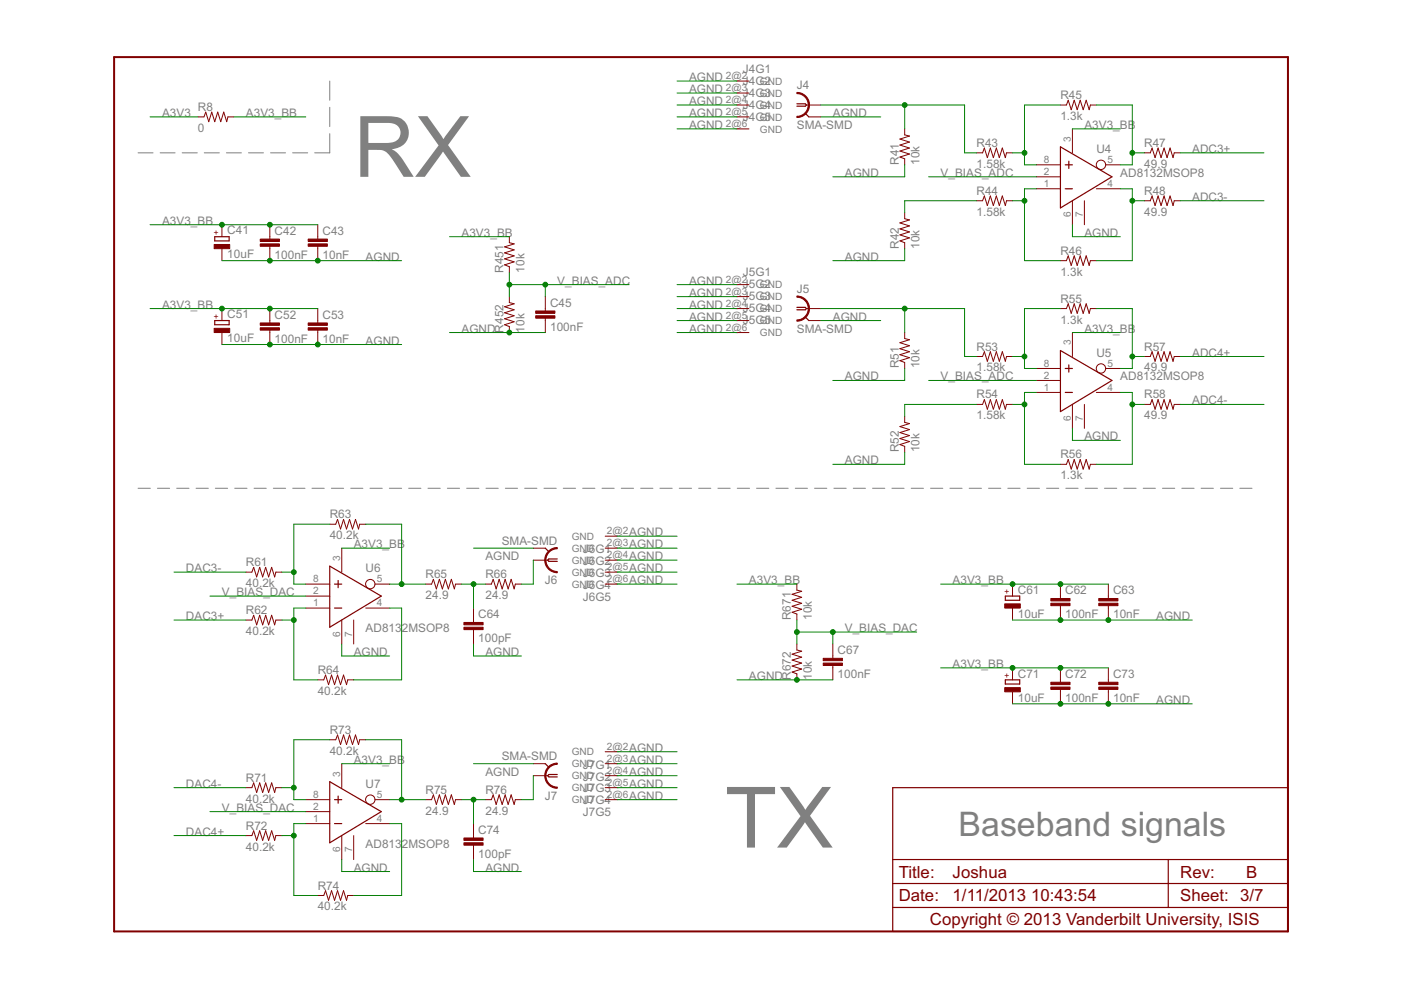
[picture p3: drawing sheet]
<svg xmlns="http://www.w3.org/2000/svg" width="297mm" height="210mm" viewBox="0 0 297 210" stroke-linecap="round" stroke-linejoin="round" font-family="sans-serif">
<g fill="none" stroke="#808080" stroke-width=".21">
<path d="M69.9 17.2v4.1M29.3 32.4h3.1M34 32.4h3.1M38.6 32.4h3.2M43.3 32.4h3.2M48 32.4h3.2M52.7 32.4h3.2M57.4 32.4h3.1M62 32.4h3.2M69.9 28.3v4.1h-3.2M69.9 22.8v4M29.3 103.5h2.6"/>
<path d="M33.4 103.5h2.6M37.5 103.5h2.6M41.6 103.5h2.6M45.7 103.5h2.6M49.8 103.5h2.6M53.9 103.5h2.6M58 103.5h2.6M62.1 103.5h2.6M66.1 103.5h2.6M70.3 103.5h2.6M74.4 103.5h2.5M78.4 103.5h2.6"/>
<path d="M82.5 103.5h2.7M86.6 103.5h2.6M90.7 103.5h2.6M94.8 103.5h2.6M98.9 103.5h2.6M103 103.5h2.6M107.1 103.5h2.6M111.2 103.5h2.6M115.3 103.5h2.6M119.4 103.5h2.6M123.5 103.5h2.6M127.6 103.5h2.6"/>
<path d="M131.7 103.5h2.6M135.8 103.5h2.6M139.9 103.5h2.6M144 103.5h2.6M148.1 103.5h2.6M152.2 103.5h2.6M156.3 103.5h2.6M160.4 103.5h2.6M164.5 103.5h2.6M168.6 103.5h2.6M172.7 103.5h2.6M176.8 103.5h2.6"/>
<path d="M180.9 103.5h2.6M185 103.5h2.6M189.1 103.5h2.6M193.2 103.5h2.6M197.3 103.5h2.6M201.4 103.5h2.6M205.5 103.5h2.6M209.6 103.5h2.6M213.7 103.5h2.6M217.8 103.5h2.6M221.9 103.5h2.6M226 103.5h2.6"/>
<path d="M230.1 103.5h2.6M234.2 103.5h2.6M238.3 103.5h2.6M242.4 103.5h2.6M246.5 103.5h2.6M250.6 103.5h2.6M254.7 103.5h2.6M258.8 103.5h2.6M262.9 103.5h2.6"/>
</g>
<path d="M24.2 12.1h248.9v185.4h-248.9z" fill="none" stroke="#800000" stroke-width=".42"/>
<g fill="none" stroke="#800000" stroke-width=".25">
<path d="M169 22h1.7l.3 .3-.3 .2h-1.7M170.7 24l.8 .8M224.8 31.1l11 6.4-11 6.6zM225.8 34.9h1.6M226.6 34.2v1.5M45.5 50.2h3.1v.9h-3.1zM225.8 40h1.6M45.5 68h3.1v.9h-3.1zM169 65.2h1.7l.3 .2-.3 .3h-1.7M170.7 67.2l.8 .8M224.8 74.3l11 6.4-11 6.6zM225.8 78.1h1.6"/>
<path d="M226.6 77.4v1.5M225.8 83.2h1.6M115.6 116.2l.8 .8M118.2 118.5h-1.8l-.3 .3 .3 .2h1.8M69.9 120l10.9 6.4-10.9 6.6zM70.9 123.8h1.6M70.9 128.9h1.6M71.7 123.1v1.5M213.1 126.4h3.1v.9h-3.1zM213.1 144.1h3.1v.9h-3.1zM69.9 165.7l10.9 6.4-10.9 6.6zM70.9 169.5h1.6"/>
<path d="M70.9 174.6h1.6M71.7 168.8v1.5M115.6 161.9l.8 .8M118.2 164.2h-1.8l-.3 .3 .3 .2h1.8M189.3 167h83.8v30.5h-83.8zM189.3 192.4h83.8M189.3 187.3h83.8M189.3 182.2h83.8M247.7 182.2v10.2"/>
</g>
<g fill="none" stroke="#800000" stroke-width=".21">
<path d="M156.3 17.2h2.5M156.3 19.7h2.5M42 24.8h1.2l.4-1 .7 2 .6-2 .6 2 .7-2 .6 2 .6-2 .7 2 .2-1h1.3M156.3 22.3h2.5M156.3 24.8h2.5M156.3 27.3h2.5M171 22.3h3M171.5 24.8h2.5M191.8 27.3v1.3l1 .3-2 .6 2 .6-2 .7 2 .6-2 .6 2 .7-2 .6 1 .4v1.2M207.1 32.4h1.2l.4-1 .6 2 .7-2 .6 2 .6-2 .7 2 .6-2 .6 2 .3-1h1.3M219.8 34.9h5M219.8 37.5h5"/>
<path d="M224.8 22.3h1.3l.4-1 .6 2 .7-2 .6 2 .6-2 .7 2 .6-2 .6 2 .3-1h1.3M227.4 27.3v5.1M234.4 34.9h3.1M242.6 32.4h1.3l.4-1 .6 2 .6-2 .7 2 .6-2 .6 2 .7-2 .6 2 .3-1h1.2M47.1 47.6v2.6M47.1 52.7v2.6M57.2 47.6v3.1M57.2 52.2v3.1M67.4 47.6v3.1M67.4 52.2v3.1M108 50.2v1.3l1 .2-2 .6 2 .7-2 .6 2 .7-2 .6 2 .6-2 .7 1 .3v1.3M191.8 45.1v1.3l1 .2-2 .7 2 .6-2 .6 2 .7-2 .6 2 .6-2 .7 1 .4v1.2"/>
<path d="M207.1 42.6h1.2l.4-1 .6 2 .7-2 .6 2 .6-2 .7 2 .6-2 .6 2 .3-1h1.3M219.8 40h5M224.8 55.3h1.3l.4-1 .6 2 .7-2 .6 2 .6-2 .7 2 .6-2 .6 2 .3-1h1.3M227.4 42.6v5M229.9 42.6v5M232.5 40h5M242.6 42.6h1.3l.4-1 .6 2 .6-2 .7 2 .6-2 .6 2 .7-2 .6 2 .3-1h1.2M47.1 65.4v2.6M47.1 70.5v2.5M57.2 65.4v3.1M57.2 70v3M67.4 65.4v3.1"/>
<path d="M67.4 70v3M108 62.9v1.3l1 .2-2 .6 2 .7-2 .6 2 .7-2 .6 2 .6-2 .7 1 .3v1.3M115.6 62.9v3M115.6 67.5v3M156.3 65.4h2.5M156.3 68h2.5M156.3 60.3h2.5M156.3 62.9h2.5M156.3 70.5h2.5M171 65.4h3M171.5 68h2.5M191.8 70.5v1.3l1 .2-2 .7 2 .6-2 .6 2 .7-2 .6 2 .6-2 .7 1 .4v1.2"/>
<path d="M207.1 75.6h1.2l.4-1 .6 2 .7-2 .6 2 .6-2 .7 2 .6-2 .6 2 .3-1h1.3M219.8 78.1h5M224.8 65.4h1.3l.4-1 .6 2 .7-2 .6 2 .6-2 .7 2 .6-2 .6 2 .3-1h1.3M227.4 70.5v5.1M234.4 78.1h3.1M242.6 75.6h1.3l.4-1 .6 2 .6-2 .7 2 .6-2 .6 2 .7-2 .6 2 .3-1h1.2M191.8 88.3v1.3l1 .2-2 .6 2 .7-2 .6 2 .7-2 .6 2 .6-2 .7 1 .3v1.3M207.1 85.7h1.2l.4-1 .6 2.1 .7-2.1 .6 2.1 .6-2.1 .7 2.1 .6-2.1 .6 2.1 .3-1.1h1.3M219.8 83.2h5M219.8 80.7h5M224.8 98.4h1.3l.4-1 .6 2.1 .7-2.1 .6 2.1 .6-2.1 .7 2.1 .6-2.1 .6 2.1 .3-1.1h1.3M227.4 85.7v5.1"/>
<path d="M229.9 85.7v5.1M232.5 83.2h5M242.6 85.7h1.3l.4-1 .6 2.1 .6-2.1 .7 2.1 .6-2.1 .6 2.1 .7-2.1 .6 2.1 .3-1.1h1.2M69.9 111.1h1.3l.4-1 .6 2.1 .6-2.1 .7 2.1 .6-2.1 .6 2.1 .7-2.1 .6 2.1 .3-1.1h1.2M72.5 116.2v5.1M113.1 118.8h3M113.1 116.2h2.5M128.3 118.8h2.6M128.3 116.2h2.6M128.3 113.7h2.6M52.1 121.3h1.3l.4-1 .6 2 .7-2 .6 2 .6-2 .7 2 .6-2 .6 2 .3-1h1.3M52.1 131.5h1.3l.4-1 .6 2 .7-2 .6 2 .6-2 .7 2 .6-2 .6 2 .3-1h1.3"/>
<path d="M64.8 123.8h5.1M64.8 128.9h5.1M64.8 126.4h5.1M72.5 131.5v5M75 131.5v5M77.5 128.9h5.1M79.5 123.8h3.1M90.2 123.8h1.3l.4-1 .6 2.1 .7-2.1 .6 2.1 .6-2.1 .7 2.1 .6-2.1 .6 2.1 .3-1.1h1.3M100.4 128.9v3.1M100.4 133.5v3M102.9 123.8h1.3l.4-1 .6 2.1 .6-2.1 .7 2.1 .6-2.1 .6 2.1 .7-2.1 .6 2.1 .3-1.1h1.2M128.3 123.8h2.6"/>
<path d="M128.3 121.3h2.6M169 123.8v1.3l1 .3-2.1 .6 2.1 .6-2.1 .7 2.1 .6-2.1 .6 2.1 .7-2.1 .6 1.1 .4v1.3M169 136.5v1.3l1 .3-2.1 .6 2.1 .6-2.1 .7 2.1 .6-2.1 .6 2.1 .7-2.1 .6 1.1 .4v1.2M176.6 136.5v3.1M214.7 123.8v2.6M214.7 128.9v2.6M224.8 123.8v3.1M224.8 128.4v3.1M235 123.8v3.1M235 128.4v3.1M67.4 144.1h1.2l.4-1 .7 2.1 .6-2.1 .6 2.1 .7-2.1 .6 2.1 .6-2.1 .7 2.1 .2-1.1h1.3M69.9 156.8h1.3l.4-1 .6 2.1 .6-2.1 .7 2.1 .6-2.1 .6 2.1 .7-2.1 .6 2.1 .3-1.1h1.2"/>
<path d="M128.3 159.4h2.6M176.6 141.1v3M214.7 141.6v2.5M214.7 146.7v2.5M224.8 141.6v3.1M224.8 146.2v3M235 141.6v3.1M235 146.2v3M52.1 167h1.3l.4-1 .6 2 .7-2 .6 2 .6-2 .7 2 .6-2 .6 2 .3-1h1.3M52.1 177.2h1.3l.4-1.1 .6 2.1 .7-2.1 .6 2.1 .6-2.1 .7 2.1 .6-2.1 .6 2.1 .3-1h1.3M64.8 169.5h5.1M64.8 174.6h5.1"/>
<path d="M64.8 172.1h5.1M72.5 161.9v5.1M72.5 177.2v5M75 177.2v5M77.5 174.6h5.1M79.5 169.5h3.1M90.2 169.5h1.3l.4-1 .6 2.1 .7-2.1 .6 2.1 .6-2.1 .7 2.1 .6-2.1 .6 2.1 .3-1.1h1.3M100.4 174.6v3.1M100.4 179.2v3M102.9 169.5h1.3l.4-1 .6 2.1 .6-2.1 .7 2.1 .6-2.1 .6 2.1 .7-2.1 .6 2.1 .3-1.1h1.2M113.1 164.5h3M113.1 161.9h2.5"/>
<path d="M128.3 169.5h2.6M128.3 167h2.6M128.3 164.5h2.6M128.3 161.9h2.6M67.4 189.9h1.2l.4-1.1 .7 2.1 .6-2.1 .6 2.1 .7-2.1 .6 2.1 .6-2.1 .7 2.1 .2-1h1.3"/>
<circle cx="233.4" cy="34.9" r=".99"/>
<circle cx="233.4" cy="78.1" r=".99"/>
<circle cx="78.5" cy="123.8" r=".99"/>
<circle cx="78.5" cy="169.5" r=".99"/>
</g>
<g fill="#800000" stroke="#800000" stroke-width=".21">
<path d="M98.4 133h4v.5h-4z"/>
<path d="M98.4 132h4v.5h-4z"/>
<path d="M98.4 178.7h4v.5h-4z"/>
<path d="M98.4 177.7h4v.5h-4z"/>
<path d="M174.5 140.6h4.1v.5h-4.1z"/>
<path d="M174.5 139.6h4.1v.5h-4.1z"/>
<path d="M113.6 67h4v.5h-4z"/>
<path d="M113.6 65.9h4v.5h-4z"/>
<path d="M55.2 51.7h4v.5h-4z"/>
<path d="M55.2 50.7h4v.5h-4z"/>
<path d="M65.3 51.7h4.1v.5h-4.1z"/>
<path d="M65.3 50.7h4.1v.5h-4.1z"/>
<path d="M45.4 51.8h3.3v.9h-3.3z"/>
<path d="M55.2 69.5h4v.5h-4z"/>
<path d="M55.2 68.5h4v.5h-4z"/>
<path d="M65.3 69.5h4.1v.5h-4.1z"/>
<path d="M65.3 68.5h4.1v.5h-4.1z"/>
<path d="M45.4 69.6h3.3v.9h-3.3z"/>
<path d="M222.8 127.9h4.1v.5h-4.1z"/>
<path d="M222.8 126.9h4.1v.5h-4.1z"/>
<path d="M233 127.9h4v.5h-4z"/>
<path d="M233 126.9h4v.5h-4z"/>
<path d="M213 128h3.3v.9h-3.3z"/>
<path d="M222.8 145.7h4.1v.5h-4.1z"/>
<path d="M222.8 144.7h4.1v.5h-4.1z"/>
<path d="M233 145.7h4v.5h-4z"/>
<path d="M233 144.7h4v.5h-4z"/>
<path d="M213 145.8h3.3v.9h-3.3z"/>
</g>
<g fill="#800000" stroke="#800000" stroke-width=".21">
<path d="M169 19.6a2.66 2.66 0 0 1 2.6 2.7 2.66 2.66 0 0 1-2.6 2.6v-.2a2.4 2.4 0 0 0 2.4-2.4 2.4 2.4 0 0 0-2.4-2.4z" fill-rule="evenodd"/>
<path d="M169 62.8a2.67 2.67 0 0 1 2.6 2.6 2.67 2.67 0 0 1-2.6 2.7v-.3a2.41 2.41 0 0 0 2.4-2.4 2.41 2.41 0 0 0-2.4-2.4z" fill-rule="evenodd"/>
<path d="M116.4 116.8l1.1-.6 .7-.1v.3a2.41 2.41 0 0 0-2.5 2.4 2.41 2.41 0 0 0 2.5 2.4v.2a2.66 2.66 0 0 1-2.5-1.7 2.66 2.66 0 0 1 .7-2.9z" fill-rule="evenodd"/>
<path d="M116.4 162.5l1.1-.6 .7-.1v.3a2.41 2.41 0 0 0-2.5 2.4 2.41 2.41 0 0 0 2.5 2.4v.2a2.66 2.66 0 0 1-2.5-1.7 2.66 2.66 0 0 1 .7-2.9z" fill-rule="evenodd"/>
</g>
<g fill="none" stroke="#008000" stroke-width=".21">
<path d="M143.6 17.2h12.7M143.6 19.7h12.7M31.8 24.8h10.2M49.6 24.8h15.2M143.6 22.3h12.7M143.6 24.8h12.7M143.6 27.3h12.7M174 22.3h30.5v10.1h2.6M174 24.8h12.7M191.8 22.3v5M191.8 34.9v2.6h-15.2M196.9 37.5h22.9"/>
<path d="M214.7 32.4h2.5M224.8 22.3h-7.6v12.6h2.6M227.4 27.3h10.1M232.5 22.3h7.6v12.6h-2.6M240.1 32.4h2.5M250.2 32.4h17.8M31.8 47.6h35.6M47.1 55.3h38.1M95.3 50.2h12.7M108 57.8v5.1M191.8 52.7v2.6h-15.2M207.1 42.6h-15.3v2.5"/>
<path d="M214.7 42.6h2.5M219.8 40h-2.6v15.3h7.6M227.4 47.6v2.6h10.1M237.5 40h2.6v15.3h-7.6M240.1 42.6h2.5M250.2 42.6h17.8M31.8 65.4h35.6M47.1 73h38.1M95.3 70.5h20.3M108 60.3h25.4M115.6 60.3v2.6M143.6 60.3h12.7"/>
<path d="M143.6 62.9h12.7M143.6 65.4h12.7M143.6 68h12.7M143.6 70.5h12.7M174 65.4h30.5v10.2h2.6M174 68h12.7M191.8 65.4v5.1M191.8 78.1v2.6h-15.2M214.7 75.6h2.5M224.8 65.4h-7.6v12.7h2.6M227.4 70.5h10.1M232.5 65.4h7.6v12.7h-2.6"/>
<path d="M240.1 75.6h2.5M250.2 75.6h17.8M191.8 95.9v2.5h-15.2M196.9 80.7h22.9M207.1 85.7h-15.3v2.6M214.7 85.7h2.5M219.8 83.2h-2.6v15.2h7.6M227.4 90.8v2.6h10.1M237.5 83.2h2.6v15.2h-7.6M240.1 85.7h2.5M250.2 85.7h17.8M69.9 111.1h-7.6v12.7h2.5"/>
<path d="M72.5 116.2h10.1M77.5 111.1h7.7v12.7M100.4 116.2h12.7M113.1 118.8v5h-2.6M130.9 116.2h12.7M130.9 113.7h12.7M130.9 118.8h12.7M36.9 121.3h15.2M36.9 131.5h15.2M44.5 126.4h20.3M59.8 121.3h2.5M59.8 131.5h2.5"/>
<path d="M64.8 128.9h-2.5v15.2h5.1M72.5 136.5v2.6h10.1M82.6 128.9h2.6v15.2h-10.2M82.6 123.8h7.6M97.9 123.8h5M100.4 136.5v2.6h10.1M100.4 123.8v5.1M130.9 121.3h12.7M130.9 123.8h12.7M156.3 123.8h12.7M169 131.5v5M169 134h25.4"/>
<path d="M176.6 134v2.5M199.4 123.8h35.6M214.7 131.5h38.1M69.9 156.8h-7.6v12.7h2.5M77.5 156.8h7.7v12.7M130.9 159.4h12.7M156.3 144.1h20.3M199.4 141.6h35.6M214.7 149.2h38.1M36.9 167h15.2M36.9 177.2h15.2M44.5 172.1h20.3"/>
<path d="M59.8 167h2.5M59.8 177.2h2.5M64.8 174.6h-2.5v15.3h5.1M72.5 161.9h10.1M82.6 169.5h7.6M82.6 174.6h2.6v15.3h-10.2M97.9 169.5h5M100.4 169.5v5.1M100.4 161.9h12.7M113.1 164.5v5h-2.6M130.9 161.9h12.7M130.9 164.5h12.7"/>
<path d="M130.9 167h12.7M130.9 169.5h12.7M72.5 182.2v2.6h10.1M100.4 182.2v2.6h10.1"/>
</g>
<g fill="#008000" stroke="#008000" stroke-width=".21">
<circle cx="108" cy="70.5" r=".51"/>
<circle cx="169" cy="144.1" r=".51"/>
<circle cx="67.4" cy="55.3" r=".51"/>
<circle cx="57.2" cy="55.3" r=".51"/>
<circle cx="67.4" cy="73" r=".51"/>
<circle cx="57.2" cy="73" r=".51"/>
<circle cx="235" cy="131.5" r=".51"/>
<circle cx="224.8" cy="131.5" r=".51"/>
<circle cx="235" cy="149.2" r=".51"/>
<circle cx="224.8" cy="149.2" r=".51"/>
<circle cx="191.8" cy="22.3" r=".51"/>
<circle cx="240.1" cy="32.4" r=".51"/>
<circle cx="240.1" cy="42.6" r=".51"/>
<circle cx="217.2" cy="32.4" r=".51"/>
<circle cx="217.2" cy="42.6" r=".51"/>
<circle cx="191.8" cy="65.4" r=".51"/>
<circle cx="240.1" cy="75.6" r=".51"/>
<circle cx="240.1" cy="85.7" r=".51"/>
<circle cx="217.2" cy="75.6" r=".51"/>
<circle cx="217.2" cy="85.7" r=".51"/>
<circle cx="62.3" cy="121.3" r=".51"/>
<circle cx="62.3" cy="131.5" r=".51"/>
<circle cx="85.2" cy="123.8" r=".51"/>
<circle cx="100.4" cy="123.8" r=".51"/>
<circle cx="62.3" cy="167" r=".51"/>
<circle cx="62.3" cy="177.2" r=".51"/>
<circle cx="85.2" cy="169.5" r=".51"/>
<circle cx="100.4" cy="169.5" r=".51"/>
<circle cx="108" cy="60.3" r=".51"/>
<circle cx="115.6" cy="60.3" r=".51"/>
<circle cx="169" cy="134" r=".51"/>
<circle cx="176.6" cy="134" r=".51"/>
<circle cx="57.2" cy="47.6" r=".51"/>
<circle cx="47.1" cy="47.6" r=".51"/>
<circle cx="57.2" cy="65.4" r=".51"/>
<circle cx="47.1" cy="65.4" r=".51"/>
<circle cx="224.8" cy="123.8" r=".51"/>
<circle cx="214.7" cy="123.8" r=".51"/>
<circle cx="224.8" cy="141.6" r=".51"/>
<circle cx="214.7" cy="141.6" r=".51"/>
</g>
<g font-size="20.1" fill="#808080">
<text x="75" y="37.5">RX</text>
<text x="153.7" y="179.7">TX</text>
</g>
<text font-size="8" fill="#808080" x="203.2" y="177.2">Baseband signals</text>
<g font-size="4" fill="#800000">
<text x="190.5" y="191.1">Date:</text>
<text x="190.5" y="186.1">Title:</text>
<text x="202" y="191.1">1/11/2013</text>
<text x="202" y="186.1">Joshua</text>
<text x="218.6" y="191.1">10:43:54</text>
<text x="250.2" y="191.1">Sheet: 3/7</text>
<text x="250.2" y="186.1">Rev:</text>
<text x="264.2" y="186.1">B</text>
<text x="197.1" y="196.2">Copyright © 2013 Vanderbilt University, ISIS</text>
</g>
<g font-size="2.8" fill="#808080">
<text x="146.1" y="17.2">AGND</text>
<text x="157.5" y="15.4">J4G1</text>
<text x="157.5" y="17.9">J4G2</text>
<text x="42" y="23.5">R8</text>
<text x="146.1" y="19.7">AGND</text>
<text x="146.1" y="22.3">AGND</text>
<text x="157.5" y="20.5">J4G3</text>
<text x="157.5" y="23">J4G4</text>
<text x="169" y="19">J4</text>
<text x="224.8" y="21">R45</text>
<text x="34.4" y="24.8">A3V3</text>
<text x="42" y="28">0</text>
<text x="52.1" y="24.8">A3V3_BB</text>
<text x="146.1" y="24.8">AGND</text>
<text x="146.1" y="27.3">AGND</text>
<text x="157.5" y="25.6">J4G5</text>
<text x="169" y="27.3">SMA-SMD</text>
<text x="176.6" y="24.8">AGND</text>
<text x="224.8" y="25.4">1.3k</text>
<text x="229.9" y="27.3">A3V3_BB</text>
<text x="190.5" y="35" transform="rotate(-90 190.5 35)">R41</text>
<text x="195" y="35" transform="rotate(-90 195 35)">10k</text>
<text x="207" y="35.6">1.58k</text>
<text x="207" y="31.1">R43</text>
<text x="232.4" y="32.4">U4</text>
<text x="242.6" y="35.6">49.9</text>
<text x="242.6" y="31.1">R47</text>
<text x="252.8" y="32.4">ADC3+</text>
<text x="179.1" y="37.5">AGND</text>
<text x="199.4" y="37.5">V_BIAS_ADC</text>
<text x="207" y="41.3">R44</text>
<text x="237.5" y="37.5">AD8132MSOP8</text>
<text x="242.6" y="41.3">R48</text>
<text x="34.4" y="47.7">A3V3_BB</text>
<text x="207" y="45.7">1.58k</text>
<text x="242.6" y="45.7">49.9</text>
<text x="252.8" y="42.6">ADC3-</text>
<text x="48.2" y="49.7">C41</text>
<text x="58.2" y="49.8">C42</text>
<text x="68.4" y="49.8">C43</text>
<text x="97.8" y="50.2">A3V3_BB</text>
<text x="190.5" y="52.7" transform="rotate(-90 190.5 52.7)">R42</text>
<text x="195" y="52.7" transform="rotate(-90 195 52.7)">10k</text>
<text x="229.9" y="50.2">AGND</text>
<text x="48.2" y="54.8">10uF</text>
<text x="58.2" y="54.9">100nF</text>
<text x="68.4" y="54.9">10nF</text>
<text x="77.5" y="55.3">AGND</text>
<text x="106.7" y="57.8" transform="rotate(-90 106.7 57.8)">R451</text>
<text x="111.2" y="57.8" transform="rotate(-90 111.2 57.8)">10k</text>
<text x="157.5" y="58.6">J5G1</text>
<text x="179.1" y="55.3">AGND</text>
<text x="224.8" y="58.4">1.3k</text>
<text x="224.8" y="54">R46</text>
<text x="34.4" y="65.4">A3V3_BB</text>
<text x="116.6" y="65">C45</text>
<text x="118.2" y="60.3">V_BIAS_ADC</text>
<text x="146.1" y="60.3">AGND</text>
<text x="146.1" y="62.9">AGND</text>
<text x="146.1" y="65.4">AGND</text>
<text x="157.5" y="61.1">J5G2</text>
<text x="157.5" y="63.7">J5G3</text>
<text x="169" y="62.1">J5</text>
<text x="224.8" y="64.2">R55</text>
<text x="48.2" y="67.5">C51</text>
<text x="58.2" y="67.6">C52</text>
<text x="68.4" y="67.6">C53</text>
<text x="97.8" y="70.5">AGND</text>
<text x="106.7" y="70.5" transform="rotate(-90 106.7 70.5)">R452</text>
<text x="111.2" y="70.5" transform="rotate(-90 111.2 70.5)">10k</text>
<text x="116.6" y="70.1">100nF</text>
<text x="146.1" y="68">AGND</text>
<text x="146.1" y="70.5">AGND</text>
<text x="157.5" y="66.2">J5G4</text>
<text x="157.5" y="68.7">J5G5</text>
<text x="169" y="70.5">SMA-SMD</text>
<text x="176.6" y="68">AGND</text>
<text x="224.8" y="68.6">1.3k</text>
<text x="229.9" y="70.5">A3V3_BB</text>
<text x="48.2" y="72.6">10uF</text>
<text x="58.2" y="72.7">100nF</text>
<text x="68.4" y="72.7">10nF</text>
<text x="77.5" y="73">AGND</text>
<text x="207" y="74.3">R53</text>
<text x="232.4" y="75.6">U5</text>
<text x="242.6" y="74.3">R57</text>
<text x="252.8" y="75.6">ADC4+</text>
<text x="179.1" y="80.7">AGND</text>
<text x="190.5" y="78.1" transform="rotate(-90 190.5 78.1)">R51</text>
<text x="195" y="78.1" transform="rotate(-90 195 78.1)">10k</text>
<text x="199.4" y="80.7">V_BIAS_ADC</text>
<text x="207" y="78.8">1.58k</text>
<text x="237.5" y="80.7">AD8132MSOP8</text>
<text x="242.6" y="78.8">49.9</text>
<text x="207" y="88.9">1.58k</text>
<text x="207" y="84.5">R54</text>
<text x="242.6" y="88.9">49.9</text>
<text x="242.6" y="84.5">R58</text>
<text x="252.8" y="85.7">ADC4-</text>
<text x="190.5" y="95.9" transform="rotate(-90 190.5 95.9)">R52</text>
<text x="195" y="95.9" transform="rotate(-90 195 95.9)">10k</text>
<text x="229.9" y="93.4">AGND</text>
<text x="179.1" y="98.4">AGND</text>
<text x="224.8" y="101.6">1.3k</text>
<text x="224.8" y="97.2">R56</text>
<text x="69.9" y="109.9">R63</text>
<text x="133.4" y="113.7">AGND</text>
<text x="69.9" y="114.3">40.2k</text>
<text x="75" y="116.2">A3V3_BB</text>
<text x="102.9" y="118.8">AGND</text>
<text x="106.4" y="115.5">SMA-SMD</text>
<text x="123.6" y="117.2">J6G1</text>
<text x="123.6" y="119.8">J6G2</text>
<text x="133.4" y="116.2">AGND</text>
<text x="133.4" y="118.8">AGND</text>
<text x="39.4" y="121.3">DAC3-</text>
<text x="52.1" y="124.5">40.2k</text>
<text x="52.1" y="120">R61</text>
<text x="77.5" y="121.3">U6</text>
<text x="90.2" y="122.6">R65</text>
<text x="102.9" y="122.6">R66</text>
<text x="115.5" y="123.8">J6</text>
<text x="123.6" y="122.3">J6G3</text>
<text x="123.6" y="124.9">J6G4</text>
<text x="133.4" y="121.3">AGND</text>
<text x="133.4" y="123.8">AGND</text>
<text x="158.8" y="123.8">A3V3_BB</text>
<text x="202" y="123.8">A3V3_BB</text>
<text x="215.8" y="125.9">C61</text>
<text x="225.8" y="126">C62</text>
<text x="236" y="126">C63</text>
<text x="39.4" y="131.5">DAC3+</text>
<text x="47.1" y="126.4">V_BIAS_DAC</text>
<text x="52.1" y="130.2">R62</text>
<text x="90.2" y="127">24.9</text>
<text x="101.4" y="131.1">C64</text>
<text x="102.9" y="127">24.9</text>
<text x="123.6" y="127.4">J6G5</text>
<text x="167.7" y="131.5" transform="rotate(-90 167.7 131.5)">R671</text>
<text x="172.1" y="131.5" transform="rotate(-90 172.1 131.5)">10k</text>
<text x="215.8" y="131">10uF</text>
<text x="225.8" y="131.1">100nF</text>
<text x="236" y="131.1">10nF</text>
<text x="245.1" y="131.5">AGND</text>
<text x="52.1" y="134.6">40.2k</text>
<text x="77.5" y="134">AD813</text>
<text x="85.2" y="134">2MSOP8</text>
<text x="101.4" y="136.2">100pF</text>
<text x="179.1" y="134">V_BIAS_DAC</text>
<text x="67.4" y="142.9">R64</text>
<text x="75" y="139.1">AGND</text>
<text x="102.9" y="139.1">AGND</text>
<text x="177.6" y="143.8">100nF</text>
<text x="177.6" y="138.7">C67</text>
<text x="202" y="141.6">A3V3_BB</text>
<text x="215.8" y="143.7">C71</text>
<text x="225.8" y="143.8">C72</text>
<text x="236" y="143.8">C73</text>
<text x="67.4" y="147.3">40.2k</text>
<text x="158.8" y="144.2">AGND</text>
<text x="167.7" y="144.2" transform="rotate(-90 167.7 144.2)">R672</text>
<text x="172.1" y="144.2" transform="rotate(-90 172.1 144.2)">10k</text>
<text x="215.8" y="148.8">10uF</text>
<text x="225.8" y="148.9">100nF</text>
<text x="236" y="148.9">10nF</text>
<text x="245.1" y="149.2">AGND</text>
<text x="69.9" y="155.6">R73</text>
<text x="69.9" y="160">40.2k</text>
<text x="75" y="161.9">A3V3_BB</text>
<text x="106.4" y="161.2">SMA-SMD</text>
<text x="133.4" y="159.4">AGND</text>
<text x="133.4" y="161.9">AGND</text>
<text x="39.4" y="167">DAC4-</text>
<text x="52.1" y="165.7">R71</text>
<text x="77.5" y="167">U7</text>
<text x="102.9" y="164.5">AGND</text>
<text x="123.6" y="162.9">J7G1</text>
<text x="123.6" y="165.5">J7G2</text>
<text x="133.4" y="164.5">AGND</text>
<text x="133.4" y="167">AGND</text>
<text x="47.1" y="172.1">V_BIAS_DAC</text>
<text x="52.1" y="170.2">40.2k</text>
<text x="90.2" y="172.7">24.9</text>
<text x="90.2" y="168.3">R75</text>
<text x="102.9" y="172.7">24.9</text>
<text x="102.9" y="168.3">R76</text>
<text x="115.5" y="169.6">J7</text>
<text x="123.6" y="168">J7G3</text>
<text x="123.6" y="170.6">J7G4</text>
<text x="123.6" y="173.1">J7G5</text>
<text x="133.4" y="169.6">AGND</text>
<text x="39.4" y="177.2">DAC4+</text>
<text x="52.1" y="175.9">R72</text>
<text x="77.5" y="179.7">AD813</text>
<text x="85.2" y="179.7">2MSOP8</text>
<text x="101.4" y="176.8">C74</text>
<text x="52.1" y="180.3">40.2k</text>
<text x="75" y="184.8">AGND</text>
<text x="101.4" y="181.9">100pF</text>
<text x="102.9" y="184.8">AGND</text>
<text x="67.4" y="188.6">R74</text>
<text x="67.4" y="193">40.2k</text>
</g>
<g font-size="2.4" fill="#808080">
<text x="153.9" y="16.8">2@2</text>
<text x="161.1" y="17.9">GND</text>
<text x="153.9" y="19.4">2@3</text>
<text x="153.9" y="21.9">2@4</text>
<text x="161.1" y="20.5">GND</text>
<text x="161.1" y="23">GND</text>
<text x="153.9" y="24.4">2@5</text>
<text x="153.9" y="27">2@6</text>
<text x="161.1" y="25.6">GND</text>
<text x="161.1" y="28.1">GND</text>
<text x="221.3" y="34.6">8</text>
<text x="227" y="30.1" transform="rotate(-90 227 30.1)">3</text>
<text x="234.8" y="34.6">5</text>
<text x="221.3" y="39.7">1</text>
<text x="221.3" y="37.1">2</text>
<text x="234.8" y="39.7">4</text>
<text x="227" y="46.1" transform="rotate(-90 227 46.1)">6</text>
<text x="229.6" y="46.1" transform="rotate(-90 229.6 46.1)">7</text>
<text x="153.9" y="60">2@2</text>
<text x="153.9" y="62.5">2@3</text>
<text x="153.9" y="65.1">2@4</text>
<text x="161.1" y="61.1">GND</text>
<text x="161.1" y="63.7">GND</text>
<text x="153.9" y="67.6">2@5</text>
<text x="153.9" y="70.2">2@6</text>
<text x="161.1" y="66.2">GND</text>
<text x="161.1" y="68.7">GND</text>
<text x="161.1" y="71.3">GND</text>
<text x="221.3" y="77.8">8</text>
<text x="227" y="73.3" transform="rotate(-90 227 73.3)">3</text>
<text x="234.8" y="77.8">5</text>
<text x="221.3" y="82.9">1</text>
<text x="221.3" y="80.3">2</text>
<text x="234.8" y="82.9">4</text>
<text x="227" y="89.3" transform="rotate(-90 227 89.3)">6</text>
<text x="229.6" y="89.3" transform="rotate(-90 229.6 89.3)">7</text>
<text x="128.7" y="113.3">2@2</text>
<text x="72.1" y="119" transform="rotate(-90 72.1 119)">3</text>
<text x="121.2" y="114.4">GND</text>
<text x="121.2" y="117">GND</text>
<text x="121.2" y="119.5">GND</text>
<text x="128.7" y="115.9">2@3</text>
<text x="128.7" y="118.4">2@4</text>
<text x="66.4" y="123.5">8</text>
<text x="79.9" y="123.5">5</text>
<text x="121.2" y="122.1">GND</text>
<text x="121.2" y="124.6">GND</text>
<text x="128.7" y="120.9">2@5</text>
<text x="128.7" y="123.5">2@6</text>
<text x="66.4" y="128.6">1</text>
<text x="66.4" y="126">2</text>
<text x="79.9" y="128.6">4</text>
<text x="72.1" y="135" transform="rotate(-90 72.1 135)">6</text>
<text x="74.6" y="135" transform="rotate(-90 74.6 135)">7</text>
<text x="121.2" y="160.2">GND</text>
<text x="128.7" y="159">2@2</text>
<text x="128.7" y="161.6">2@3</text>
<text x="72.1" y="164.7" transform="rotate(-90 72.1 164.7)">3</text>
<text x="121.2" y="162.7">GND</text>
<text x="121.2" y="165.2">GND</text>
<text x="121.2" y="167.8">GND</text>
<text x="128.7" y="164.1">2@4</text>
<text x="128.7" y="166.7">2@5</text>
<text x="66.4" y="169.2">8</text>
<text x="66.4" y="171.7">2</text>
<text x="79.9" y="169.2">5</text>
<text x="121.2" y="170.3">GND</text>
<text x="128.7" y="169.2">2@6</text>
<text x="66.4" y="174.3">1</text>
<text x="79.9" y="174.3">4</text>
<text x="72.1" y="180.7" transform="rotate(-90 72.1 180.7)">6</text>
<text x="74.6" y="180.7" transform="rotate(-90 74.6 180.7)">7</text>
</g>
<g font-size="2" fill="#800000">
<text x="46.5" y="49.8" transform="rotate(-90 46.5 49.8)">+</text>
<text x="46.5" y="67.6" transform="rotate(-90 46.5 67.6)">+</text>
<text x="214.1" y="126" transform="rotate(-90 214.1 126)">+</text>
<text x="214.1" y="143.7" transform="rotate(-90 214.1 143.7)">+</text>
</g>
</svg>
